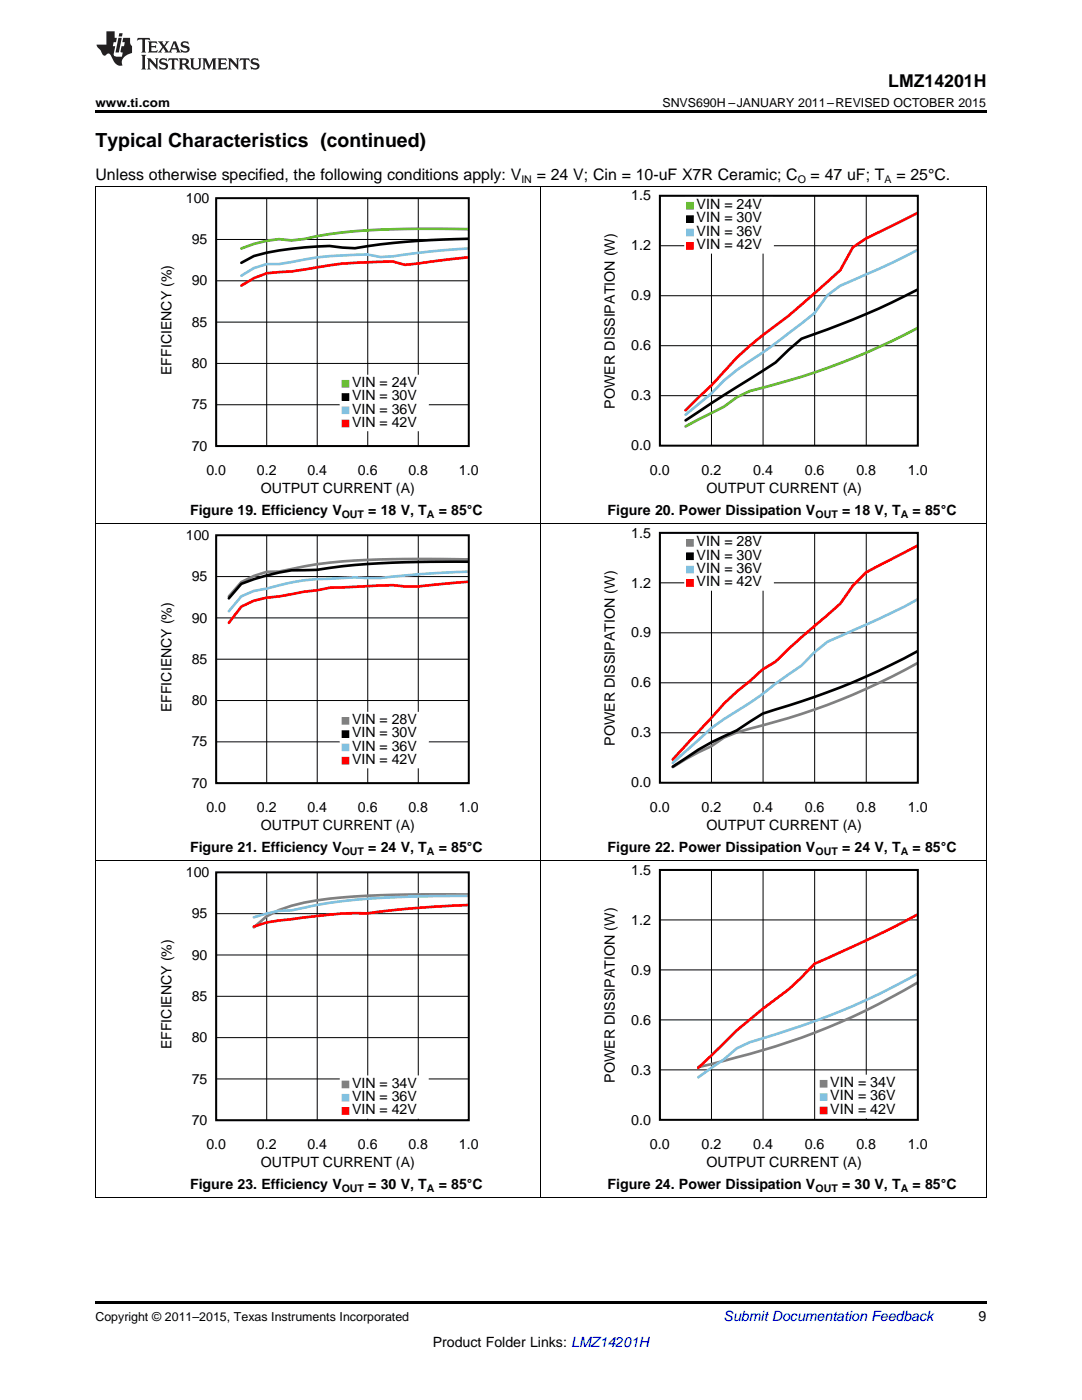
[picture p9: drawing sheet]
<svg xmlns="http://www.w3.org/2000/svg" width="216mm" height="279mm" viewBox="0 0 216 279" stroke-linecap="round" stroke-linejoin="round" font-family="sans-serif">
<path d="M19 239l.2 .1zM196.7 239l.1 .1zM19 259.7h177.8v.5h-177.8z" fill="#000"/>
<g fill="none" stroke="#000" stroke-width=".2">
<path d="M19.1 171.8v67.3M43.1 174.1h50.4v49.5h-50.4zM53.2 174.1v49.5M63.3 174.1v49.5M73.4 174.1v49.5M83.5 174.1v49.5M107.9 171.8v67.3M196.8 171.8v67.3M43.1 198.8h50.4M43.1 190.6h50.4M43.1 182.3h50.4M43.1 215.3h50.4"/>
<path d="M43.1 207.1h50.4M19 239h177.8"/>
</g>
<path d="M93.5 178.5h-2.6a211.4 211.4 0 0 0-27.7 1.2 27.7 27.7 0 0 0-10 3.2l-2.6 2.2" fill="none" stroke="#808080" stroke-width=".53"/>
<path d="M93.5 178.8a217 217 0 0 0-27.8 1.4l-7.5 1.5-2.5 .1-2.5 .5-2.6 .8" fill="none" stroke="#82c1e0" stroke-width=".53"/>
<path d="M93.5 180.6a199.2 199.2 0 0 0-20.2 1.7 89.5 89.5 0 0 0-15.1 1.2l-5 .6-2.6 .8" fill="none" stroke="#f00" stroke-width=".53"/>
<path d="M31.9 173v60.8M35.9 173v60.8M36.5 173v60.8M39.8 173v60.8M40.5 173v60.8M31.5 225.6h63.9M31.5 229.5h63.9M31.5 233.5h63.9M31.5 225.7h63.9M31.5 229.7h63.9M31.5 233.6h63.9" fill="none" stroke="#fff" stroke-width="4" stroke-linecap="butt"/>
<path d="M68.3 215.1h16.8v2.4h-16.8z" fill-rule="evenodd" fill="#fff"/>
<path d="M68.3 215.1h16.8v2.4h-16.8z" fill="none" stroke="#fff" stroke-width=".95" stroke-linecap="butt"/>
<path d="M68.3 217.8h16.8v2.3h-16.8z" fill-rule="evenodd" fill="#fff"/>
<path d="M68.3 217.8h16.8v2.3h-16.8z" fill="none" stroke="#fff" stroke-width=".95" stroke-linecap="butt"/>
<path d="M68.3 220.4h16.8v2.4h-16.8z" fill-rule="evenodd" fill="#fff"/>
<path d="M68.3 220.4h16.8v2.4h-16.8z" fill="none" stroke="#fff" stroke-width=".95" stroke-linecap="butt"/>
<path d="M68.3 215.8h1.3v1.3h-1.3z" fill-rule="evenodd" fill="#808080"/>
<path d="M68.3 215.8h1.3v1.3h-1.3z" fill="none" stroke="#808080" stroke-width=".2"/>
<path d="M68.3 218.4h1.3v1.3h-1.3z" fill-rule="evenodd" fill="#82c1e0"/>
<path d="M68.3 218.4h1.3v1.3h-1.3z" fill="none" stroke="#82c1e0" stroke-width=".2"/>
<path d="M68.3 221.1h1.3v1.3h-1.3z" fill-rule="evenodd" fill="#f00"/>
<path d="M68.3 221.1h1.3v1.3h-1.3z" fill="none" stroke="#f00" stroke-width=".2"/>
<path d="M43.1 174.1h50.4v49.5h-50.4z" fill="none" stroke="#000" stroke-width=".4"/>
<path d="M131.7 173.6h51.4v49.9h-51.4zM142 173.6v49.9M152.3 173.6v49.9M162.6 173.6v49.9M172.9 173.6v49.9M131.7 193.6h51.4M131.7 183.6h51.4M131.7 213.5h51.4M131.7 203.5h51.4" fill="none" stroke="#000" stroke-width=".2"/>
<path d="M183.1 196.1a136.2 136.2 0 0 1-38.6 15.6l-5.2 1.3" fill="none" stroke="#808080" stroke-width=".53"/>
<path d="M183.1 194.4a149.8 149.8 0 0 1-33.5 13.6l-2.6 1.2-2.5 2.2-5.2 3.6" fill="none" stroke="#82c1e0" stroke-width=".53"/>
<path d="M183.1 182.5a265.5 265.5 0 0 1-20.6 9.9l-2.6 2.7-2.5 2.3a111.8 111.8 0 0 0-15.4 13.2l-2.7 2.5" fill="none" stroke="#f00" stroke-width=".53"/>
<path d="M120.3 172.5v61.3M124.3 172.5v61.3M125 172.5v61.3M128.3 172.5v61.3M129 172.5v61.3M119.9 225.6h65.1M119.9 225.5h65.1M119.9 229.6h65.1M119.9 229.5h65.1M119.9 233.6h65.1M119.9 233.5h65.1" fill="none" stroke="#fff" stroke-width="4" stroke-linecap="butt"/>
<path d="M163.7 215h16.9v2.4h-16.9z" fill-rule="evenodd" fill="#fff"/>
<path d="M163.7 215h16.9v2.4h-16.9z" fill="none" stroke="#fff" stroke-width=".96" stroke-linecap="butt"/>
<path d="M163.7 217.6h16.9v2.4h-16.9z" fill-rule="evenodd" fill="#fff"/>
<path d="M163.7 217.6h16.9v2.4h-16.9z" fill="none" stroke="#fff" stroke-width=".96" stroke-linecap="butt"/>
<path d="M163.7 220.3h16.9v2.4h-16.9z" fill-rule="evenodd" fill="#fff"/>
<path d="M163.7 220.3h16.9v2.4h-16.9z" fill="none" stroke="#fff" stroke-width=".96" stroke-linecap="butt"/>
<path d="M163.7 215.6h1.3v1.4h-1.3z" fill-rule="evenodd" fill="#808080"/>
<path d="M163.7 215.6h1.3v1.4h-1.3z" fill="none" stroke="#808080" stroke-width=".2"/>
<path d="M163.7 218.3h1.3v1.3h-1.3z" fill-rule="evenodd" fill="#82c1e0"/>
<path d="M163.7 218.3h1.3v1.3h-1.3z" fill="none" stroke="#82c1e0" stroke-width=".2"/>
<path d="M163.7 221h1.3v1.3h-1.3z" fill-rule="evenodd" fill="#f00"/>
<path d="M163.7 221h1.3v1.3h-1.3z" fill="none" stroke="#f00" stroke-width=".2"/>
<path d="M131.7 173.6h51.4v49.9h-51.4z" fill="none" stroke="#000" stroke-width=".4"/>
<g fill="none" stroke="#000" stroke-width=".2">
<path d="M19.1 104.5v67.3M43.1 106.8h50.4v49.5h-50.4zM43.1 115.1h50.4M53.2 106.8v49.5M63.3 106.8v49.5M73.4 106.8v49.5M83.5 106.8v49.5M107.9 104.5v67.3M196.8 104.5v67.3M43.1 139.8h50.4M43.1 131.6h50.4M43.1 123.3h50.4"/>
<path d="M43.1 148.1h50.4M19 171.7h177.8"/>
</g>
<path d="M93.5 111.6h-2.6a227.5 227.5 0 0 0-25.2 .7l-5 .7-5 1.1h-2.5l-2.5 .8-2.6 1.3-2.4 2.8" fill="none" stroke="#808080" stroke-width=".53"/>
<path d="M93.5 112.1a184.9 184.9 0 0 0-30.3 1.6l-5 .1a45.4 45.4 0 0 0-10.1 2.7l-2.4 2.9" fill="none" stroke="#000" stroke-width=".53"/>
<path d="M93.5 114.1l-7.6 .3-10 .9-5.1-.1-2.5 .2a57.9 57.9 0 0 0-10.1 .8l-5 1.3-2.5 .4-2.6 1.1-2.4 3" fill="none" stroke="#82c1e0" stroke-width=".53"/>
<path d="M93.5 116.1l-10.1 .9h-2.6l-2.4-.2-12.7 .5-10 1.7-2.5 .3-2.5 .6-2.6 1.2-2.4 3.2" fill="none" stroke="#f00" stroke-width=".53"/>
<path d="M31.9 105.7v60.9M35.9 105.7v60.9M36.5 105.7v60.9M39.8 105.7v60.9M40.5 105.7v60.9M31.5 158.3h63.9M31.5 158.4h63.9M31.5 162.3h63.9M31.5 166.2h63.9M31.5 162.4h63.9M31.5 166.4h63.9" fill="none" stroke="#fff" stroke-width="4" stroke-linecap="butt"/>
<path d="M68.3 142.5h16.8v2.4h-16.8z" fill-rule="evenodd" fill="#fff"/>
<path d="M68.3 142.5h16.8v2.4h-16.8z" fill="none" stroke="#fff" stroke-width=".95" stroke-linecap="butt"/>
<path d="M68.3 145.2h16.8v2.4h-16.8z" fill-rule="evenodd" fill="#fff"/>
<path d="M68.3 145.2h16.8v2.4h-16.8z" fill="none" stroke="#fff" stroke-width=".95" stroke-linecap="butt"/>
<path d="M68.3 147.8h16.8v2.4h-16.8z" fill-rule="evenodd" fill="#fff"/>
<path d="M68.3 147.8h16.8v2.4h-16.8z" fill="none" stroke="#fff" stroke-width=".95" stroke-linecap="butt"/>
<path d="M68.3 150.5h16.8v2.4h-16.8z" fill-rule="evenodd" fill="#fff"/>
<path d="M68.3 150.5h16.8v2.4h-16.8z" fill="none" stroke="#fff" stroke-width=".95" stroke-linecap="butt"/>
<path d="M68.3 143.2h1.3v1.3h-1.3z" fill-rule="evenodd" fill="#808080"/>
<path d="M68.3 143.2h1.3v1.3h-1.3z" fill="none" stroke="#808080" stroke-width=".2"/>
<path d="M68.3 145.8h1.3v1.4h-1.3z" fill-rule="evenodd" fill="#000"/>
<path d="M68.3 145.8h1.3v1.4h-1.3z" fill="none" stroke="#000" stroke-width=".2"/>
<path d="M68.3 148.5h1.3v1.3h-1.3z" fill-rule="evenodd" fill="#82c1e0"/>
<path d="M68.3 148.5h1.3v1.3h-1.3z" fill="none" stroke="#82c1e0" stroke-width=".2"/>
<path d="M68.3 151.1h1.3v1.4h-1.3z" fill-rule="evenodd" fill="#f00"/>
<path d="M68.3 151.1h1.3v1.4h-1.3z" fill="none" stroke="#f00" stroke-width=".2"/>
<path d="M43.1 106.8h50.4v49.5h-50.4z" fill="none" stroke="#000" stroke-width=".4"/>
<path d="M131.7 106.3h51.4v49.9h-51.4zM131.7 116.3h51.4M142 106.3v49.9M152.3 106.3v49.9M162.6 106.3v49.9M172.9 106.3v49.9M131.7 136.3h51.4M131.7 126.3h51.4M131.7 146.2h51.4" fill="none" stroke="#000" stroke-width=".2"/>
<path d="M183.1 132.3a132.1 132.1 0 0 1-33.5 13.1l-2.6 .8-2.5 1-2.5 1.7-2.7 1.2-5.1 3" fill="none" stroke="#808080" stroke-width=".53"/>
<path d="M183.1 130a148.2 148.2 0 0 1-30.9 12.4l-5.2 3.4a51.4 51.4 0 0 0-10.2 5.5l-2.6 1.7" fill="none" stroke="#000" stroke-width=".53"/>
<path d="M183.1 119.6l-2.6 1.5-5.2 2.4-10.2 4.6-2.6 2.1-2.6 2.6-5.2 3.6a74.6 74.6 0 0 1-10.2 7.1l-2.5 1.8-7.8 7" fill="none" stroke="#82c1e0" stroke-width=".53"/>
<path d="M183.1 108.9l-10.3 5.4-2.6 2.6-2.5 3.6-2.6 2.2a140.6 140.6 0 0 0-10.4 9.3l-2.5 1.6-2.6 2.3-2.6 2.1-2.5 2.4-10.3 11.2" fill="none" stroke="#f00" stroke-width=".53"/>
<path d="M120.3 105.2v61.4M124.3 105.2v61.4M125 105.2v61.4M128.3 105.2v61.4M129 105.2v61.4M119.9 158.4h65.1M119.9 158.2h65.1M119.9 162.4h65.1M119.9 162.2h65.1M119.9 166.4h65.1M119.9 166.2h65.1" fill="none" stroke="#fff" stroke-width="4" stroke-linecap="butt"/>
<path d="M137 107h16.9v2.4h-16.9z" fill-rule="evenodd" fill="#fff"/>
<path d="M137 107h16.9v2.4h-16.9z" fill="none" stroke="#fff" stroke-width=".96" stroke-linecap="butt"/>
<path d="M137 109.7h16.9v2.4h-16.9z" fill-rule="evenodd" fill="#fff"/>
<path d="M137 109.7h16.9v2.4h-16.9z" fill="none" stroke="#fff" stroke-width=".96" stroke-linecap="butt"/>
<path d="M137 112.3h16.9v2.4h-16.9z" fill-rule="evenodd" fill="#fff"/>
<path d="M137 112.3h16.9v2.4h-16.9z" fill="none" stroke="#fff" stroke-width=".96" stroke-linecap="butt"/>
<path d="M137 115h16.9v2.4h-16.9z" fill-rule="evenodd" fill="#fff"/>
<path d="M137 115h16.9v2.4h-16.9z" fill="none" stroke="#fff" stroke-width=".96" stroke-linecap="butt"/>
<path d="M137 107.7h1.3v1.3h-1.3z" fill-rule="evenodd" fill="#808080"/>
<path d="M137 107.7h1.3v1.3h-1.3z" fill="none" stroke="#808080" stroke-width=".2"/>
<path d="M137 110.3h1.3v1.4h-1.3z" fill-rule="evenodd" fill="#000"/>
<path d="M137 110.3h1.3v1.4h-1.3z" fill="none" stroke="#000" stroke-width=".2"/>
<path d="M137 113h1.3v1.3h-1.3z" fill-rule="evenodd" fill="#82c1e0"/>
<path d="M137 113h1.3v1.3h-1.3z" fill="none" stroke="#82c1e0" stroke-width=".2"/>
<path d="M137 115.7h1.3v1.3h-1.3z" fill-rule="evenodd" fill="#f00"/>
<path d="M137 115.7h1.3v1.3h-1.3z" fill="none" stroke="#f00" stroke-width=".2"/>
<path d="M131.7 106.3h51.4v49.9h-51.4z" fill="none" stroke="#000" stroke-width=".4"/>
<g fill="none" stroke="#000" stroke-width=".2">
<path d="M19.1 37.2v67.3M43.1 39.5h50.4v49.5h-50.4zM53.2 39.5v49.5M63.3 39.5v49.5M73.4 39.5v49.5M83.5 39.5v49.5M107.9 37.2v67.3M196.8 37.2v67.3M43.1 56h50.4M43.1 47.8h50.4M43.1 72.5h50.4M43.1 64.3h50.4"/>
<path d="M43.1 80.8h50.4M19 104.5h177.8"/>
</g>
<path d="M93.5 45.7a185.2 185.2 0 0 0-27.8 1l-5 1-2.5 .3-2.5-.3-2.5 .4-2.5 .6-2.5 .9" fill="none" stroke="#66bc29" stroke-width=".53"/>
<path d="M93.5 47.7a152.7 152.7 0 0 0-22.7 1.8l-5.1-.4a64.7 64.7 0 0 0-15 2l-2.5 1.3" fill="none" stroke="#000" stroke-width=".53"/>
<path d="M93.5 49.6l-7.6 .6-7.5 1-2.5 .1-2.6-.5-2.5 .1a62.1 62.1 0 0 0-12.6 1.4l-2.5 .4h-2.5l-2.5 .8-2.5 1.5" fill="none" stroke="#82c1e0" stroke-width=".53"/>
<path d="M93.5 51.4l-12.7 1.5-2.4-.7-5.1 .1a62.8 62.8 0 0 0-12.6 1.5l-2.5 .4-5 .3-2.5 1-2.5 1.5" fill="none" stroke="#f00" stroke-width=".53"/>
<path d="M31.9 38.4v60.9M35.9 38.4v60.9M36.5 38.4v60.9M39.8 38.4v60.9M40.5 38.4v60.9M31.5 91h63.9M31.5 95h63.9M31.5 98.9h63.9M31.5 91.1h63.9M31.5 95.1h63.9M31.5 99.1h63.9" fill="none" stroke="#fff" stroke-width="4" stroke-linecap="butt"/>
<path d="M68.3 75.3h16.8v2.3h-16.8z" fill-rule="evenodd" fill="#fff"/>
<path d="M68.3 75.3h16.8v2.3h-16.8z" fill="none" stroke="#fff" stroke-width=".95" stroke-linecap="butt"/>
<path d="M68.3 77.9h16.8v2.4h-16.8z" fill-rule="evenodd" fill="#fff"/>
<path d="M68.3 77.9h16.8v2.4h-16.8z" fill="none" stroke="#fff" stroke-width=".95" stroke-linecap="butt"/>
<path d="M68.3 80.6h16.8v2.3h-16.8z" fill-rule="evenodd" fill="#fff"/>
<path d="M68.3 80.6h16.8v2.3h-16.8z" fill="none" stroke="#fff" stroke-width=".95" stroke-linecap="butt"/>
<path d="M68.3 83.2h16.8v2.4h-16.8z" fill-rule="evenodd" fill="#fff"/>
<path d="M68.3 83.2h16.8v2.4h-16.8z" fill="none" stroke="#fff" stroke-width=".95" stroke-linecap="butt"/>
<path d="M68.3 75.9h1.3v1.3h-1.3z" fill-rule="evenodd" fill="#66bc29"/>
<path d="M68.3 75.9h1.3v1.3h-1.3z" fill="none" stroke="#66bc29" stroke-width=".2"/>
<path d="M68.3 78.6h1.3v1.3h-1.3z" fill-rule="evenodd" fill="#000"/>
<path d="M68.3 78.6h1.3v1.3h-1.3z" fill="none" stroke="#000" stroke-width=".2"/>
<path d="M68.3 81.2h1.3v1.3h-1.3z" fill-rule="evenodd" fill="#82c1e0"/>
<path d="M68.3 81.2h1.3v1.3h-1.3z" fill="none" stroke="#82c1e0" stroke-width=".2"/>
<path d="M68.3 83.9h1.3v1.3h-1.3z" fill-rule="evenodd" fill="#f00"/>
<path d="M68.3 83.9h1.3v1.3h-1.3z" fill="none" stroke="#f00" stroke-width=".2"/>
<path d="M43.1 39.5h50.4v49.5h-50.4z" fill="none" stroke="#000" stroke-width=".4"/>
<path d="M131.7 39.1h51.4v49.8h-51.4zM142 39.1v49.8M152.3 39.1v49.8M162.6 39.1v49.8M172.9 39.1v49.8M131.7 59h51.4M131.7 49h51.4M131.7 79h51.4M131.7 69h51.4" fill="none" stroke="#000" stroke-width=".2"/>
<path d="M183.1 65.5a140 140 0 0 1-33.5 12.5l-2.6 1.3-2.5 1.9-7.7 3.9" fill="none" stroke="#66bc29" stroke-width=".53"/>
<path d="M183.1 57.8a161.3 161.3 0 0 1-23.2 9.8l-2.5 2.2-2.6 2.5-10.3 6.5-7.7 5.1" fill="none" stroke="#000" stroke-width=".53"/>
<path d="M183.1 49.9l-5.2 2.6-10.2 4.5-2.6 1.9-2.6 3.6-2.6 2.1a161.4 161.4 0 0 1-12.9 9.3l-2.5 2-2.5 2.6-5.2 4.3" fill="none" stroke="#82c1e0" stroke-width=".53"/>
<path d="M183.1 42.5l-10.3 5.1-2.6 1.8-2.5 4.5-5.2 4.7a91.8 91.8 0 0 1-10.3 8.3l-5.2 4.5-5 5.5-5.2 5" fill="none" stroke="#f00" stroke-width=".53"/>
<path d="M120.3 37.9v61.4M124.3 37.9v61.4M125 37.9v61.4M128.3 37.9v61.4M129 37.9v61.4M119.9 91.1h65.1M119.9 90.9h65.1M119.9 95.1h65.1M119.9 94.9h65.1M119.9 99.1h65.1M119.9 98.9h65.1" fill="none" stroke="#fff" stroke-width="4" stroke-linecap="butt"/>
<path d="M137 39.7h16.9v2.4h-16.9z" fill-rule="evenodd" fill="#fff"/>
<path d="M137 39.7h16.9v2.4h-16.9z" fill="none" stroke="#fff" stroke-width=".96" stroke-linecap="butt"/>
<path d="M137 42.4h16.9v2.4h-16.9z" fill-rule="evenodd" fill="#fff"/>
<path d="M137 42.4h16.9v2.4h-16.9z" fill="none" stroke="#fff" stroke-width=".96" stroke-linecap="butt"/>
<path d="M137 45.1h16.9v2.4h-16.9z" fill-rule="evenodd" fill="#fff"/>
<path d="M137 45.1h16.9v2.4h-16.9z" fill="none" stroke="#fff" stroke-width=".96" stroke-linecap="butt"/>
<path d="M137 47.7h16.9v2.4h-16.9z" fill-rule="evenodd" fill="#fff"/>
<path d="M137 47.7h16.9v2.4h-16.9z" fill="none" stroke="#fff" stroke-width=".96" stroke-linecap="butt"/>
<path d="M137 40.4h1.3v1.3h-1.3z" fill-rule="evenodd" fill="#66bc29"/>
<path d="M137 40.4h1.3v1.3h-1.3z" fill="none" stroke="#66bc29" stroke-width=".2"/>
<path d="M137 43.1h1.3v1.3h-1.3z" fill-rule="evenodd" fill="#000"/>
<path d="M137 43.1h1.3v1.3h-1.3z" fill="none" stroke="#000" stroke-width=".2"/>
<path d="M137 45.7h1.3v1.4h-1.3z" fill-rule="evenodd" fill="#82c1e0"/>
<path d="M137 45.7h1.3v1.4h-1.3z" fill="none" stroke="#82c1e0" stroke-width=".2"/>
<path d="M137 48.4h1.3v1.3h-1.3z" fill-rule="evenodd" fill="#f00"/>
<path d="M137 48.4h1.3v1.3h-1.3z" fill="none" stroke="#f00" stroke-width=".2"/>
<path d="M131.7 39.1h51.4v49.8h-51.4z" fill="none" stroke="#000" stroke-width=".4"/>
<path d="M19 37.2h177.8" fill="none" stroke="#000" stroke-width=".2"/>
<path d="M19 22h177.8v.5h-177.8z" fill="#000"/>
<g fill="#231f20">
<path d="M27.5 7.6l-.1 .5 .4-.2h.6v.1v2.1l-.2 .4h1l-.3-.4v-2.1l.1-.1h.5l.5 .2-.2-.5zM29.5 8.3l.2 .3v1.5l-.2 .4h1.8l.2-.6a1.04 1.04 0 0 1-1.3 .2v-.7h.6l.3 .2v-.6l-.3 .2h-.6v-.6l.8-.1 .4 .3-.2-.5zM31.5 8.3l.9 1.1-.9 1.1h.8l-.2-.2 .5-.7 .4 .7-.2 .2h1.5l-.1-.2 .1-.4h.9l.1 .4-.2 .2h1l-.3-.3-.7-1.9h-.5l-.9 2-.8-1 .9-1h-.8l.1 .3-.3 .5-.4-.6 .2-.2zM34.7 8.6l.4 1h-.7zM36.3 8.4a.63 .63 0 0 0-.2 .7 .63 .63 0 0 0 .6 .4l.6 .2 .1 .2a.75 .75 0 0 1-.7 .4 .75 .75 0 0 1-.6-.5l.1 .7 .1-.1a1.11 1.11 0 0 0 1.5-.6 1.13 1.13 0 0 0-1.2-.8l-.1-.4a1.04 1.04 0 0 1 1.2 .2l-.2-.5-.1 .1-.5-.2zM28.2 10.9l.2 .4v2.2l-.2 .4h1l-.3-.4v-2.2l.3-.4zM29.3 11.6l.3 .4v1.5l-.3 .4h.8l-.2-.4v-1.3l1.5 1.7v-1.9l.2-.4h-.7l.2 .4v.9l-1.1-1.3zM32 11.8a.62 .62 0 0 0-.2 .7 .62 .62 0 0 0 .6 .4l.6 .1 .1 .3a.76 .76 0 0 1-.7 .3 .76 .76 0 0 1-.6-.4l.1 .7 .1-.1a1.11 1.11 0 0 0 1.5-.6 1.13 1.13 0 0 0-1.2-.8l-.1-.4a1.04 1.04 0 0 1 1.2 .2l-.2-.6-.1 .1-.5-.1zM33.7 11.6l-.2 .6a.61 .61 0 0 1 .8-.3v1.6l-.2 .4h.9l-.2-.4v-1.6a.63 .63 0 0 1 .8 .3l-.2-.6zM35.6 11.6l.3 .4v1.5l-.3 .4h1l-.2-.2v-.8l.5 .2a.76 .76 0 0 0 1.2 .7l-1-1a.58 .58 0 0 0 .6-.5 .58 .58 0 0 0-.5-.6zM36.4 11.9h.1a.45 .45 0 0 1 .5 .1 .45 .45 0 0 1 .1 .5l-.7 .2zM37.9 11.6l.2 .2a2.17 2.17 0 0 0 .3 1.9 .99 .99 0 0 0 1.6-.6v-1.1l.2-.4h-.7l.2 .2a1.92 1.92 0 0 1-.2 1.8 .6 .6 0 0 1-.9-.5v-1.1l.2-.4zM40.4 11.6l.2 .4v1.5l-.2 .4h.7l-.2-.4v-1.4l.8 1.8 .8-1.8v1.4l-.2 .4h.9l-.2-.4v-1.5l.2-.4h-.8l-.6 1.5-.6-1.5zM43.4 11.6l.2 .4v1.5l-.2 .4h1.8l.2-.6a1.04 1.04 0 0 1-1.3 .1v-.6h.5l.4 .2v-.6l-.4 .2h-.5v-.7h.8l.3 .3-.1-.6zM45.5 11.6l.2 .4v1.5l-.2 .4h.7l-.2-.4v-1.3l1.5 1.7v-1.9l.2-.4h-.7l.2 .4v.9l-1.1-1.3zM47.9 11.6l-.1 .6a.61 .61 0 0 1 .8-.3v1.6l-.3 .4h1l-.3-.4 .1-1.6a.63 .63 0 0 1 .7 .3l-.1-.6zM50.2 11.8a.62 .62 0 0 0-.2 .7 .62 .62 0 0 0 .6 .4l.6 .1 .2 .3a.76 .76 0 0 1-.8 .3 .76 .76 0 0 1-.6-.4l.1 .7 .2-.1a1.11 1.11 0 0 0 1.5-.6 1.13 1.13 0 0 0-1.3-.8l-.1-.4a1.04 1.04 0 0 1 1.2 .2l-.1-.6-.2 .1-.5-.1z"/>
<path d="M21.2 6.3v2.6h-1.9l.1 .4 .7 .9a.91 .91 0 0 0 1 .8 .56 .56 0 0 1 .5-.3 .56 .56 0 0 1 .5 .3l.4 .8a1.53 1.53 0 0 0 1.9 1.2 1.54 1.54 0 0 1 1-2.1l.9-.3v-1.4a1.52 1.52 0 0 1-.3-1.6h-1.4l-.2 .8h.5l-.2 .8h-.4l-.2 1v.2l.4 .1-.2 .8a1.93 1.93 0 0 1-1.6-.3l.3-1.8h-.5l.2-.8h.4l.2-.8h-.4v-1.3zM23.6 7.6l-.6 2.9h.7l.6-2.9zM23.8 6.6l-.1 .7h.6l.2-.7z"/>
</g>
<text font-size="3.9" x="19" y="29.3">Typical Characteristics (continued)</text>
<text font-size="3.5" x="177.2" y="17.3">LMZ14201H</text>
<g font-size="3.2">
<text x="19" y="36">Unless otherwise specified, the following conditions apply: V</text>
<text x="107.1" y="36">= 24 V; Cin = 10-uF X7R Ceramic; C</text>
<text x="161.7" y="36">= 47 uF; T</text>
<text x="178.9" y="36">= 25°C.</text>
</g>
<g font-size="2.8">
<text x="37.1" y="40.5">100</text>
<text x="126" y="40">1.5</text>
<text x="139" y="41.7">VIN = 24V</text>
<text x="139" y="44.4">VIN = 30V</text>
<text x="139" y="47.1">VIN = 36V</text>
<text x="38.3" y="48.7">95</text>
<text x="126" y="50">1.2</text>
<text x="139" y="49.7">VIN = 42V</text>
<text x="38.3" y="57">90</text>
<text x="126" y="60">0.9</text>
<text x="38.3" y="65.2">85</text>
<text x="126" y="69.9">0.6</text>
<text x="34.2" y="74.9" transform="rotate(-90 34.2 74.9)">EFFICIENCY (%)</text>
<text x="38.3" y="73.5">80</text>
<text x="70.3" y="77.2">VIN = 24V</text>
<text x="38.3" y="81.7">75</text>
<text x="70.3" y="79.9">VIN = 30V</text>
<text x="70.3" y="82.5">VIN = 36V</text>
<text x="122.7" y="81.5" transform="rotate(-90 122.7 81.5)">POWER DISSIPATION (W)</text>
<text x="126" y="79.9">0.3</text>
<text x="38.3" y="89.9">70</text>
<text x="70.3" y="85.2">VIN = 42V</text>
<text x="126" y="89.9">0.0</text>
<text x="41.2" y="94.8">0.0</text>
<text x="51.3" y="94.8">0.2</text>
<text x="61.3" y="94.8">0.4</text>
<text x="71.4" y="94.8">0.6</text>
<text x="81.5" y="94.8">0.8</text>
<text x="91.6" y="94.8">1.0</text>
<text x="129.7" y="94.8">0.0</text>
<text x="140" y="94.8">0.2</text>
<text x="150.3" y="94.8">0.4</text>
<text x="160.6" y="94.8">0.6</text>
<text x="170.9" y="94.8">0.8</text>
<text x="181.2" y="94.8">1.0</text>
<text x="52" y="98.4">OUTPUT CURRENT (A)</text>
<text x="141" y="98.4">OUTPUT CURRENT (A)</text>
<text x="37.1" y="107.7">100</text>
<text x="37.9" y="102.8">Figure 19. Efficiency V</text>
<text x="73.5" y="102.8">= 18 V, T</text>
<text x="87.6" y="102.8">= 85°C</text>
<text x="121.2" y="102.8">Figure 20. Power Dissipation V</text>
<text x="126" y="107.3">1.5</text>
<text x="168" y="102.8">= 18 V, T</text>
<text x="182.1" y="102.8">= 85°C</text>
<text x="139" y="109">VIN = 28V</text>
<text x="139" y="111.7">VIN = 30V</text>
<text x="38.3" y="116">95</text>
<text x="126" y="117.3">1.2</text>
<text x="139" y="114.3">VIN = 36V</text>
<text x="139" y="117">VIN = 42V</text>
<text x="38.3" y="124.2">90</text>
<text x="126" y="127.2">0.9</text>
<text x="38.3" y="132.5">85</text>
<text x="126" y="137.2">0.6</text>
<text x="34.2" y="142.1" transform="rotate(-90 34.2 142.1)">EFFICIENCY (%)</text>
<text x="38.3" y="140.7">80</text>
<text x="38.3" y="149">75</text>
<text x="70.3" y="144.5">VIN = 28V</text>
<text x="70.3" y="147.2">VIN = 30V</text>
<text x="70.3" y="149.8">VIN = 36V</text>
<text x="122.7" y="148.8" transform="rotate(-90 122.7 148.8)">POWER DISSIPATION (W)</text>
<text x="126" y="147.2">0.3</text>
<text x="70.3" y="152.5">VIN = 42V</text>
<text x="38.3" y="157.2">70</text>
<text x="126" y="157.1">0.0</text>
<text x="41.2" y="162.1">0.0</text>
<text x="51.3" y="162.1">0.2</text>
<text x="52" y="165.7">OUTPUT CURRENT (A)</text>
<text x="61.3" y="162.1">0.4</text>
<text x="71.4" y="162.1">0.6</text>
<text x="81.5" y="162.1">0.8</text>
<text x="91.6" y="162.1">1.0</text>
<text x="129.7" y="162.1">0.0</text>
<text x="140" y="162.1">0.2</text>
<text x="141" y="165.7">OUTPUT CURRENT (A)</text>
<text x="150.3" y="162.1">0.4</text>
<text x="160.6" y="162.1">0.6</text>
<text x="170.9" y="162.1">0.8</text>
<text x="181.2" y="162.1">1.0</text>
<text x="37.9" y="170">Figure 21. Efficiency V</text>
<text x="73.5" y="170">= 24 V, T</text>
<text x="87.6" y="170">= 85°C</text>
<text x="121.2" y="170">Figure 22. Power Dissipation V</text>
<text x="168" y="170">= 24 V, T</text>
<text x="182.1" y="170">= 85°C</text>
<text x="37.1" y="175">100</text>
<text x="126" y="174.6">1.5</text>
<text x="38.3" y="183.3">95</text>
<text x="126" y="184.5">1.2</text>
<text x="38.3" y="191.5">90</text>
<text x="126" y="194.5">0.9</text>
<text x="38.3" y="199.8">85</text>
<text x="34.2" y="209.4" transform="rotate(-90 34.2 209.4)">EFFICIENCY (%)</text>
<text x="38.3" y="208">80</text>
<text x="126" y="204.5">0.6</text>
<text x="126" y="214.5">0.3</text>
<text x="38.3" y="216.3">75</text>
<text x="70.3" y="217.1">VIN = 34V</text>
<text x="70.3" y="219.7">VIN = 36V</text>
<text x="122.7" y="216.1" transform="rotate(-90 122.7 216.1)">POWER DISSIPATION (W)</text>
<text x="165.7" y="217">VIN = 34V</text>
<text x="165.7" y="219.6">VIN = 36V</text>
<text x="38.3" y="224.5">70</text>
<text x="70.3" y="222.4">VIN = 42V</text>
<text x="126" y="224.4">0.0</text>
<text x="165.7" y="222.3">VIN = 42V</text>
<text x="41.2" y="229.4">0.0</text>
<text x="51.3" y="229.4">0.2</text>
<text x="52" y="233">OUTPUT CURRENT (A)</text>
<text x="61.3" y="229.4">0.4</text>
<text x="71.4" y="229.4">0.6</text>
<text x="81.5" y="229.4">0.8</text>
<text x="91.6" y="229.4">1.0</text>
<text x="129.7" y="229.4">0.0</text>
<text x="140" y="229.4">0.2</text>
<text x="141" y="233">OUTPUT CURRENT (A)</text>
<text x="150.3" y="229.4">0.4</text>
<text x="160.6" y="229.4">0.6</text>
<text x="170.9" y="229.4">0.8</text>
<text x="181.2" y="229.4">1.0</text>
<text x="37.9" y="237.3">Figure 23. Efficiency V</text>
<text x="73.5" y="237.3">= 30 V, T</text>
<text x="87.6" y="237.3">= 85°C</text>
<text x="121.2" y="237.3">Figure 24. Power Dissipation V</text>
<text x="168" y="237.3">= 30 V, T</text>
<text x="182.1" y="237.3">= 85°C</text>
<text x="195.3" y="263.6">9</text>
<text x="86.4" y="268.9">Product Folder Links: LMZ14201H</text>
</g>
<text font-size="2.8" fill="#0000c8" x="144.4" y="263.6">Submit Documentation Feedback</text>
<g font-size="2.5">
<text x="19" y="21.4">www.ti.com</text>
<text x="132.2" y="21.4">SNVS690H –JANUARY 2011–REVISED OCTOBER 2015</text>
<text x="19" y="263.6">Copyright © 2011–2015, Texas Instruments Incorporated</text>
</g>
<g font-size="2.1">
<text x="104" y="36.6">IN</text>
<text x="159.2" y="36.6">O</text>
<text x="176.5" y="36.6">A</text>
<text x="68.2" y="103.3">OUT</text>
<text x="85.2" y="103.3">A</text>
<text x="162.7" y="103.3">OUT</text>
<text x="179.7" y="103.3">A</text>
<text x="68.2" y="170.6">OUT</text>
<text x="85.2" y="170.6">A</text>
<text x="162.7" y="170.6">OUT</text>
<text x="179.7" y="170.6">A</text>
<text x="68.2" y="237.9">OUT</text>
<text x="85.2" y="237.9">A</text>
<text x="162.7" y="237.9">OUT</text>
<text x="179.7" y="237.9">A</text>
</g>
</svg>
